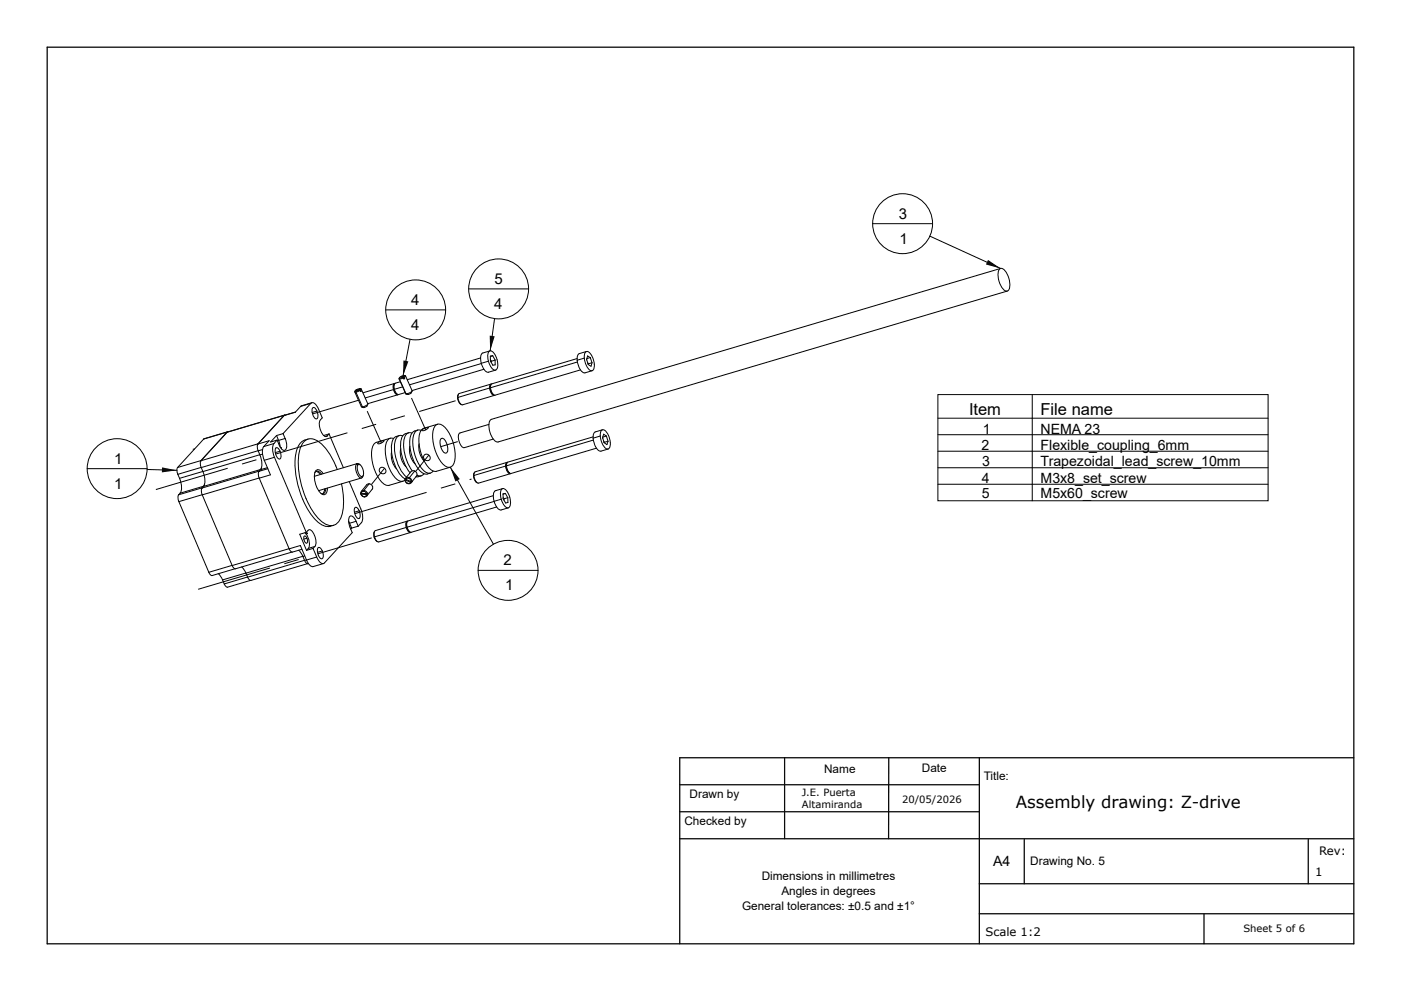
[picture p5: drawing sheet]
<svg xmlns="http://www.w3.org/2000/svg" width="297mm" height="210mm" viewBox="0 0 297 210" stroke-linecap="round" stroke-linejoin="round" font-family="sans-serif">
<g fill="none" stroke="#000" stroke-width=".21">
<path d="M185 47.5h12.7M197.1 50.1l15 6.9-107.9 32a2.31 2.31 0 0 0-.3 2.7 2.31 2.31 0 0 0 1.7 2.1l108-32M211.9 57.1l.2-.1a2.31 2.31 0 0 1 1.8 2 2.31 2.31 0 0 1-.3 2.8 2.31 2.31 0 0 1-1.8-2.1 3.3 3.3 0 0 1 .1-2.6zM81.8 65.7h12.7M85.1 80h.1M85.1 79.9v.1M85.1 79.9h.5M85.6 79.9l.1 .2M85.7 79.7l-.6 .2M85.7 79.7l-.1 .2M85.8 79.7l.2 .1-.3 .3M86 79.8l1.4 3.1a1.68 1.68 0 0 1-1.3 .7"/>
<path d="M86.9 72l-1.4 7.7M99.4 61.3h12.7M101.9 75.9l-15.6 4.7M102 77.1a2.06 2.06 0 0 0 1.6 1.9l1.5-.5M102.1 77.1l-15.3 4.5M102.6 78.3l-15.2 4.6M103.6 76.6l-1.6 .5M103.7 74.6l.2-.2a2.72 2.72 0 0 1 1.6 2.7v.4a.83 .83 0 0 1-.7 1 3.3 3.3 0 0 1-1.1-3.9zM103.9 74.4l-1.5 .5a1.4 1.4 0 0 0-.5 1.5l.1 .7M104 76.4l.2 .2M104 76.5v.2M104 76.7h.1"/>
<path d="M104.2 76.6l-.1 .3M104.2 76.6l-.2 .1M104.5 75.5l-.5 .1v1l.5 .9 .5-.1v-1M104.5 75.5l-.5 .1M104.5 75.5l.5 .9M104.9 67.6l-1 6.8M105 76.4l-.8 .2M122.4 76.1l-18.1 5.3-.2 .2-.1 .7M122.4 76.4a3.4 3.4 0 0 0 1.4 2.7l1.7-.4M122.4 76.8l-18.4 5.5M123.1 78.5l-18.1 5.3a1.4 1.4 0 0 1-1-1.5M123.9 76l-1.5 .4"/>
<path d="M124.2 74.7a.89 .89 0 0 1 1.1 .5l.5 1a2.85 2.85 0 0 1-.1 2.4 .89 .89 0 0 1-1.1-.6l-.5-.9a2.86 2.86 0 0 1 .1-2.4zM124.3 74.6l-1.5 .4a1.28 1.28 0 0 0-.4 1.4M124.4 76.2v.2M124.6 77l.1 .2M124.7 77.2h.1M124.7 77.2v.1M125.2 75.9l-.8 .2M125.2 75.9l-.6-.4-.2 .8 .3 1.1 .6 .3 .2-.7M125.2 75.9l.3 1.1M125.5 77l-.8 .2M18.5 99.4h12.7M31.2 99.6l6.3 .2"/>
<path d="M37.7 99.2a1.63 1.63 0 0 0 0 1.4M42.5 97.9l.1-.2-4.9 1.5M42.6 97.8a1.63 1.63 0 0 0 .1 1.4M42.6 99.2l-4.9 1.4M42.7 99.2l.3 .9M43.2 93.1l-5.5 6.1M48.2 91.7l-5.6 6.1M48.2 91.7l-5 1.4M48.3 91.6l-5.1 1.5M48.4 91.6l-.2 .1M54.7 94.2a1.63 1.63 0 0 0 0 1.5l.4 .8M54.7 94.2l2.4-.7-1.2 1.2"/>
<path d="M54.7 94.2l-.1 .2M54.7 94.2l-12.1 3.6M54.9 100l-.1 .2M54.9 100l-12.1 3.5M55.1 96.5l-12.1 3.6M55.1 96.5l.2 .6a2.54 2.54 0 0 1-.4 2.9M55.5 99.2l-.6 .8M55.7 95.4l-13 3.8M55.7 96.3l-.6 .2M55.9 94.7a3.3 3.3 0 0 0 .1 3M56 97.7l1.3 3-14.4 4.3M56.7 99.2l-13.6 4"/>
<path d="M56.8 99.4l-1.9 .6M58.1 94.1a3.3 3.3 0 0 0 .1 2.9M58.1 94.1l-2.2 .6M58.2 97l-2.2 .7M58.2 97l6.7 15.9M58.5 95.1l.2-.1a1.91 1.91 0 0 1 .7 2.3l-.1 .1a1.92 1.92 0 0 1-.8-2.3zM58.6 92.4l-1.2 1.4 1.4-.4M58.6 92.4l.5 1M58.8 93.4l-.7 .7M59.1 93.4l.3 1.4M59.4 95.7l-1 .3M59.5 95h.2v.2"/>
<path d="M60 92l.5 1M60 92l-1.4 .4M60.2 88.1l-5.5 6.1M60.3 88.1l-12.2 3.6 12.1-3.6M60.5 93a2.49 2.49 0 0 1 0 2.4l-.2 .2-.4-.1-.3-.4-.8-1.7M60.5 93l-1.4 .4M60.5 88.1h-.3M62.7 87.4l-2.5 .8M63.7 86.2l-1.1 1.3-2.4 .7M65.3 93.2a3.1 3.1 0 0 0-2.6 3 18.6 18.6 0 0 0 4.4 14.3 3.1 3.1 0 0 0 3.6 .9M65.9 85.6a1.1 1.1 0 0 1 1.5 .8l.9 2.3a2.55 2.55 0 0 0 0 3.3l.7 .6 .4-.1M65.9 85.6l-2.2 .6"/>
<path d="M65.9 85.6l-5.9 6.4M66.1 85.4l-2.4 .8M66.4 86.5a1.71 1.71 0 0 1 .7 2.4 1.71 1.71 0 0 1-.7-2.4zM67.2 87.2l-1 .3M69.4 92.5l-.4 .1M69.8 92.1l-1.2 .3M69.8 92.1l-.4 .4M69.8 92.1l3 7.1M71.5 99.6a14 14 0 0 0-4.1-6 2.29 2.29 0 0 0-3.7 1.5 17.7 17.7 0 0 0 2.3 12.8 7 7 0 0 0 3.8 3.6 2.44 2.44 0 0 0 2.7-2.3 14 14 0 0 0-.1-6.5M75.2 83.2l1.4 3.1h.3M75.3 82.9v.3h.2M75.5 83.2l1.4 3.1"/>
<path d="M75.5 83v.2M75.5 82.7v.1M75.6 98.5a2.58 2.58 0 0 0 .9 2.9l.3-.1 .2-.4M75.6 98.5a.52 .52 0 0 1 .8 .1M75.6 98.5l.3 .1M75.7 98.4l-9 2.7M75.8 98.8l.2-.3a1.83 1.83 0 0 1 .8 2.6 1.65 1.65 0 0 1-1.1-1.9zM76.2 82.7l-.8 .1-.1 .2h.2M76.2 82.7l.2 .1M76.2 82.7l-.7 .3M76.3 82.6l.1-.1h-.2l-.7 .2M76.3 82.6l.2 .1"/>
<path d="M76.3 82.6l-.8 .1M76.4 82.8l.1 .3 .1-.1M76.4 82.8l-.9 .4M76.4 82.5l.2 .1-.1 .1M76.5 82.7l.1 .3M76.6 83h-.2M76.6 82.5l1.4 3.2-.4 .3-.7 .3M76.7 86.3l.5 .2M76.9 86.3l.3 .2M78 85.7a.9 .9 0 0 1-.8 .8M80.2 93.9l1.2-.4a1.16 1.16 0 0 1-1.3 .5zM82.7 93h.8"/>
<path d="M82.7 93a2.46 2.46 0 0 0-1 2.5 8.5 8.5 0 0 0 2.8 6.4 1.05 1.05 0 0 0 1.4-.1M82.7 93l-2.9 .8a3 3 0 0 0-1 3.4 7.9 7.9 0 0 0 2.8 5.6l.9 .2 2.9-.9M83 95.9a4.3 4.3 0 0 0 1.1 3.6M83.4 82.7a1.1 1.1 0 0 0 1 1M83.4 82.7l-6 1.7M83.5 82.6l.4 .8 .3 .2M83.6 81.5l-.1 .5v.6M83.6 81.4l-6.7 1.9M83.6 82.6a1.21 1.21 0 0 0 .9 1.1l1.4-.4M83.6 82.6h-.1M83.7 81.4l-.3 .3v1M84.3 83.8l-6.3 1.8"/>
<path d="M84.6 80.4l1.5 3.2M84.7 92.4a1.78 1.78 0 0 0-1.7 2 9 9 0 0 0 2.5 7l.5 .2M84.7 92.4l.7 .1M84.7 92.4a2.84 2.84 0 0 0-1 3.1 8.8 8.8 0 0 0 2.5 5.7M84.7 80.4l1.4 3.2M84.7 80.2v.2M84.9 81l-1.1 .3a1.1 1.1 0 0 0-.2 1.3M85 95.2a4.3 4.3 0 0 0 1.1 3.8M85.4 82.1l-1.8 .5M85.4 80l-.5-.1-.2 .3M85.4 80l.1 .2M85.4 80l-.7 .2"/>
<path d="M85.5 80.2l.1 .2 .2-.1M85.5 80.2l-.8 .2M85.6 80.3h.2M85.7 80.1l.1 .2M86.1 83.5l.4 .2M86.4 83.7h.1M86.6 91.8l.7 .1M86.6 91.8a2.95 2.95 0 0 0-1 3.3l.5 2.2 .6 1.4 .7 1.2M86.6 91.8a1.92 1.92 0 0 0-1.7 2.2 9.7 9.7 0 0 0 2 6.3M86.9 94.7a4.3 4.3 0 0 0 1.1 3.7M87.4 83a.92 .92 0 0 1-.9 .7M87.9 99.9h-.3l-.5 .2-1.1 1.4"/>
<path d="M87.9 99.9a.74 .74 0 0 1 .4 1.1l-1.1 1.4M87.9 99.9l-1.1 1.4M88.6 91.3h.7M88.6 91.3a2.54 2.54 0 0 0-1.1 2.6 9.1 9.1 0 0 0 2.6 6.1 1.15 1.15 0 0 0 1.7-.1M88.6 91.3a1.82 1.82 0 0 0-1.7 1.9 8.9 8.9 0 0 0 2.7 7.1 1.53 1.53 0 0 0 1.7 .1M88.9 94.2a4.3 4.3 0 0 0 1 3.6M89.5 91.2l1.3-.5a1.12 1.12 0 0 1-1.3 .5zM90 96.5a.7 .7 0 0 1 1 0 .7 .7 0 0 1 0 1 .7 .7 0 0 1-1 0 .68 .68 0 0 1 0-1zM92.4 90.2a1.24 1.24 0 0 1 1.7 .3 9 9 0 0 1 2.2 7.5 1.23 1.23 0 0 1-.8 1.1 1.23 1.23 0 0 1-1.4-.4 9 9 0 0 1-2.2-7.6zM92.8 90l-2.9 .9a3 3 0 0 0-1 3.3 7.9 7.9 0 0 0 2.8 5.7l.9 .1 2.9-.9 9.1 16.4M93.4 93.3l.3-.3a1.74 1.74 0 0 1 1.2 1.7v1.2l-.3 .2a1.74 1.74 0 0 1-1.2-1.7zM97 84.4l.2 .8 .6 .6"/>
<path d="M97.1 84.3l-.1 .1M97.2 83.7l-.2 .7M103.7 90l-6.2 1.9a1.75 1.75 0 0 0-.1 2l.7 1 .4 .1 6.1-1.8M103.8 82.3a1.95 1.95 0 0 0 .8 1.6h.3M103.8 82.3l-6.7 2M103.9 82.4l.2 .7 .6 .7M104 82.3l-.1 .1M104.1 81.7l-.2 .7M104.1 81.5l-6.7 2-.3 .4v.4M104.2 81.5l-.3 .2-.1 .6M104.8 83.9l-6.7 2a1.4 1.4 0 0 1-1-1.6M107.2 98.9a1.99 1.99 0 0 0 .8 1.6h.3"/>
<path d="M107.2 98.9l-6.7 2M107.3 99l.2 .7 .6 .7M107.4 98.8l-.1 .2M107.4 98.3l-.1 .7M107.5 98.1l-6.8 2-.2 .4v.4M107.6 98.1l-.3 .2-.1 .6M125.8 92.7l-18.1 5.4-.2 .1-.1 .6M125.8 93a3.4 3.4 0 0 0 1.4 2.7l1.7-.4M125.8 93.4l-18.4 5.4M126.5 95.1l-18.1 5.4a1.43 1.43 0 0 1-1-1.7M127.3 92.5l-1.5 .5M127.5 91.4a.92 .92 0 0 1 1.3 .6 3.3 3.3 0 0 1 .3 3.2 .98 .98 0 0 1-1.2-.7 3.4 3.4 0 0 1-.4-3.1z"/>
<path d="M127.7 91.2l-1.5 .4a1.22 1.22 0 0 0-.4 1.4M128 93.6l.1 .3M128.1 93.8v.1M128.1 93.9h.1M128.6 92.5l-.8 .2v.3M128.6 92.5l-.6-.4-.2 .7 .3 1.1M128.6 92.5l.3 1.1M128.9 93.6l-.2 .7-.6-.4M128.9 93.6l-.8 .3M198.9 83.7h70v22.5h-70zM198.9 88.7h70M198.9 92.2h70"/>
<path d="M198.9 95.7h70M198.9 99.2h70M218.9 83.7v22.5M37.7 100.6l.4 .9M37.9 105a1.63 1.63 0 0 0 0 1.4M37.9 106.4l6.4 15M38.1 101.5l.2 .6a3.2 3.2 0 0 1-.1 2.5M38.2 104.6l-.3 .4M42.8 103.5a1.63 1.63 0 0 0 .1 1.5M42.8 103.5l-.1 .2M42.8 103.5l-4.9 1.5M42.9 105l-5 1.4"/>
<path d="M42.9 105l6.3 15M43 100l-4.9 1.5M43 100.1l.2 .6a3.2 3.2 0 0 1-.1 2.5M43.1 103.2l-.3 .3M43.2 103.2l-5 1.4M43.2 103.2l-.4 .3M43.4 102.7l-.2 .5M49.2 120l-4.9 1.4M54.9 100a1.63 1.63 0 0 0 .1 1.4l6.3 15M61.3 116.4l-12.1 3.6M61.3 116.4l2.4-.7 1.3 3.1M61.3 116.4a.84 .84 0 0 0 .7 .7l2-.6"/>
<path d="M61.9 117.1l-12 3.6a.84 .84 0 0 1-.7-.7M63.3 116.7l.9 1.4M64.2 118l-12.1 3.6M64.2 118.1l.4 .8M64.5 113.8l.2-.1a1 1 0 0 1 .2 1.6 1.27 1.27 0 0 1-.4-1.5zM64.6 118.9l-12.1 3.6M64.6 118.9a.75 .75 0 0 0 .8 .7M64.6 117.9l-.4 .2M64.7 113v.1M64.7 113.1l.2 .2M64.7 113.1l.3-.1 .2 .2-.3 .1M64.9 113.3a3.1 3.1 0 0 1 .5 3"/>
<path d="M64.9 112.9l.7-.5a2.99 2.99 0 0 1 1.2 3.5M64.9 112.9l-1.4 .5 1.5 3.4M65 118.8l-.4 .1M65 118.8a1.86 1.86 0 0 0 1.4 1.4l2.2-.6M65.1 114.2l-.7 .2M65.2 119.6l-12 3.5a.84 .84 0 0 1-.7-.6M65.4 116.3l-.4 .5M66.4 116.4l-1.4 .4M66.4 116.4l.7 1.8M66.8 100.3l.2-.3a.94 .94 0 0 1 1.2 .6M66.8 115.9l-.4 .5M66.8 115.9l-1.4 .4"/>
<path d="M67 100l.4 .2 .5 .5M67.1 118.2l-2.1 .6M67.4 116.2l.2-.1a1.81 1.81 0 0 1 .7 2.4 1.18 1.18 0 0 1-1-1.2zM68.3 116.9l-1 .3M68.5 100.5a1.13 1.13 0 0 0-1.4-.8 4.1 4.1 0 0 0 .6 4.6 .97 .97 0 0 0 1.4 .4l.3-1.2M68.8 103.7l-.1 .7-.3 .4M69.1 103.6a.94 .94 0 0 1-.7 1.2l-.3-.1M73.9 110.6l.2 .4M74 102.2l2.5 5.8 .3 1.2a2.29 2.29 0 0 1-.9 2.4M74.1 111l.5 1M74.6 112l-.2 .3M75.3 107.6a1.35 1.35 0 0 1 1.1 1.7l-.2 .6-.2 .1a1.89 1.89 0 0 1-.7-2.4z"/>
<path d="M75.5 110.6a1.51 1.51 0 0 0-1.1-1.1 1.99 1.99 0 0 0-.2 2.5l.5 1-6.1 6.6a1.57 1.57 0 0 1-1.5-1.4M75.5 110.6l.4 1M75.5 110.6l-1.4 .4M75.9 111.6l-1.3 .4M76.2 108.4l-1.1 .3M76.5 104.8a.84 .84 0 0 0 .7 .6M76.5 104.8h.1M76.6 104.7l1.4 .1M76.6 104.7l-.1 .1M76.6 104.8l.3 .5 .3 .1M76.6 104.8l1.1 .1M76.7 101.4l-9.1 2.7"/>
<path d="M77.1 104.2l-.4 .2-.1 .3M77.1 104.2l.5 .3 .1 .2h.2M77.1 104.1a.45 .45 0 0 0-.4 .1 .45 .45 0 0 0-.1 .5M77.1 104.1a.84 .84 0 0 1 .8 .6M77.1 104.1v.1M77.2 105.4h.1M77.7 104.9l-.3 .4-.2 .1M77.9 104.7l.1-.1v.2M77.9 104.9h-.2M77.9 104.9a.59 .59 0 0 1-.7 .5M78 104.8l-.1 .1M78.3 102.6l-.6 .3-1.1 1.4"/>
<path d="M78.3 102.6a.77 .77 0 0 1 .6 1.2l-1.1 1.4M78.3 102.6l-1.2 1.5M79.3 113.9l.3 .7 .4 .3M79.4 112.8l-.2 .5 .1 .6M79.4 113.9h-.1M85.9 101.7a.79 .79 0 0 0 .5 .9M85.9 101.7l.1 .1M86 101.8v.3l.4 .4M86 101.8l1.1 .5M86 101.6l-.1 .1M86 101.6h.1M86 101.7l1.1 .5"/>
<path d="M86.1 111.9a1.07 1.07 0 0 0 1 1M86.1 111.9l-6.7 2M86.2 111.9l.3 .6 .4 .4M86.3 110.8l-.2 .4 .1 .7M86.3 110.6l-6.7 2a1.13 1.13 0 0 0-.2 1.3M86.3 111.9h-.1M86.4 102.5v.1M86.4 110.6l-.3 .4v.9M86.7 101.5h-.5l-.2 .2M86.7 101.5l.3 .2 .1 .5M86.8 101.3a.55 .55 0 0 0-.8 .3v.1M86.8 101.3a.8 .8 0 0 1 .5 .9"/>
<path d="M86.8 101.3l-.1 .2M87 113l-6.7 2a1.18 1.18 0 0 1-.9-1.1M87.1 102.3h.1M87.1 102.3l-.2 .2h-.5M87.1 102.2h.2M87.2 102.2h.1M87.2 102.3a.65 .65 0 0 1-.8 .3M87.3 102.2l.1-.1-.1 .1M87.3 102.2l-.1 .1M89.3 100.9l-1.1 .3M89.9 100.5a1.03 1.03 0 0 1-1.5 .3M100.4 101l.2 .8 .6 .6"/>
<path d="M100.5 100.9l-.1 .1M100.5 100.3l-.1 .7M104.6 105.2l-18.1 5.3a1.13 1.13 0 0 0-.2 1.4M104.8 106.4a2.01 2.01 0 0 0 1.5 1.8l1.5-.5M104.8 106.4l-18.5 5.5M105.3 107.6l-18.1 5.3a1.18 1.18 0 0 1-.9-1M106.3 105.9l-1.5 .5M106.3 103.8l.3-.1a2.56 2.56 0 0 1 1.6 2.5 1.38 1.38 0 0 1-.4 1.6 2.56 2.56 0 0 1-1.7-2.5v-.6zM106.6 103.7l-1.5 .4a1.43 1.43 0 0 0-.5 1.6l.2 .7M106.7 105.6l.2 .2M106.7 105.7v.2M106.7 105.9h.1"/>
<path d="M106.9 105.8l-.1 .3M106.9 105.8l-.2 .1M107.1 104.7l.6 .9M107.1 104.7l-.4 .1M107.1 104.7l-.4 .1v1l.5 .9 .5-.1v-1M107.7 105.6l-.8 .2M108.2 100.5l-6.7 2a1.43 1.43 0 0 1-1-1.6M198.9 102.7h70M46.3 121.7l.9 1.3M47.2 123l.3 .9M49.8 120.7l-4.8 1.4a.84 .84 0 0 1-.7-.7M51.2 120.3l.9 1.3"/>
<path d="M52.1 121.6l-4.9 1.4M52.1 121.6l.4 .9M52.5 122.4l-5 1.5M53.1 123.1l-4.8 1.5a.84 .84 0 0 1-.8-.7M101.4 121h12.7"/>
<circle cx="191.4" cy="47.5" r="6.4"/>
<circle cx="88.1" cy="65.7" r="6.4"/>
<circle cx="105.7" cy="61.3" r="6.4"/>
<circle cx="24.8" cy="99.4" r="6.4"/>
<circle cx="81.2" cy="99.9" r=".71"/>
<circle cx="107.7" cy="121" r="6.4"/>
</g>
<path d="M209.5 55.2l2.6 1.8-3.1-.9zM85.5 76.5l1.1 .2-1.1 3zM103.8 71.2l1.1 .2-1 3zM34.4 99.2l3.1 .6-3.2 .4zM95.5 99.1l2 2.5-.9 .6z" fill="#000"/>
<path d="M40.9 95.3l.4-.1M58.4 96.3l38.2-11.3M66.3 87.8l9.7-2.9M80.9 94l-3-6.8M81.5 99.3l-2.7 3.5M90.2 91.2l-3-6.8M90.9 96.6l-2.7 3.4M93.4 94.8l3.7-1.1M33.1 103.9l22.7-6.8M67.4 117.5l11.4-3.4M75.2 109l24.8-7.4M42 125l22.8-6.7" fill="none" stroke="#000" stroke-width=".21" stroke-dasharray="15.9 3.2 3.2 3.2 3.2 3.2" stroke-linecap="butt"/>
<g fill="none" stroke="#000" stroke-width=".26">
<path d="M10 10h277v190.2h-277zM144.1 166.5h63.5M144.1 172.2h63.5M144.1 178h142.9M166.3 160.8v17.2M188.4 160.8v17.2M207.6 160.8v39.4M217.2 178.1v9.4M277.4 178.1v9.4M287 160.8h-142.9v39.4M207.6 187.5h79.4M207.6 193.9h79.4"/>
<path d="M255.3 193.9v6.3"/>
</g>
<g font-size="3.5">
<text x="205.4" y="88">Item</text>
<text x="220.6" y="88">File name</text>
<text x="215.4" y="171.4">Assembly drawing: Z-drive</text>
</g>
<g font-size="3.2">
<text x="190.5" y="46.4">3</text>
<text x="190.7" y="51.7">1</text>
<text x="87.2" y="64.7">4</text>
<text x="104.8" y="65.5">4</text>
<text x="104.8" y="60.2">5</text>
<text x="87.2" y="70">4</text>
<text x="24.2" y="98.4">1</text>
<text x="24.2" y="103.7">1</text>
<text x="106.7" y="120">2</text>
<text x="107.1" y="125.2">1</text>
</g>
<g font-size="3">
<text x="208.1" y="95.4">2</text>
<text x="208.4" y="92">1</text>
<text x="220.6" y="92">NEMA 23</text>
<text x="220.6" y="95.4">Flexible_coupling_6mm</text>
<text x="208.2" y="98.9">3</text>
<text x="220.6" y="98.9">Trapezoidal_lead_screw_10mm</text>
<text x="208.1" y="102.4">4</text>
<text x="208.2" y="105.8">5</text>
<text x="220.6" y="102.4">M3x8_set_screw</text>
<text x="220.6" y="105.8">M5x60_screw</text>
<text x="210.6" y="183.8">A4</text>
</g>
<g font-size="2.5">
<text x="174.7" y="164">Name</text>
<text x="195.5" y="163.9">Date</text>
<text x="208.6" y="165.4">Title:</text>
<text x="146.2" y="169.3">Drawn by</text>
<text x="145.1" y="175">Checked by</text>
<text x="218.4" y="183.4">Drawing No. 5</text>
<text x="278.8" y="185.8">1</text>
<text x="279.7" y="181.4">Rev:</text>
<text x="161.5" y="186.7">Dimensions in millimetres</text>
<text x="165.7" y="189.9">Angles in degrees</text>
<text x="157.3" y="193">General tolerances: ±0.5 and ±1°</text>
<text x="208.9" y="198.6">Scale 1:2</text>
</g>
<g font-size="2.1">
<text x="170" y="168.8">J.E. Puerta</text>
<text x="170" y="171.5">Altamiranda</text>
<text x="191.3" y="170.5">20/05/2026</text>
<text x="263.6" y="197.7">Sheet 5 of 6</text>
</g>
</svg>
